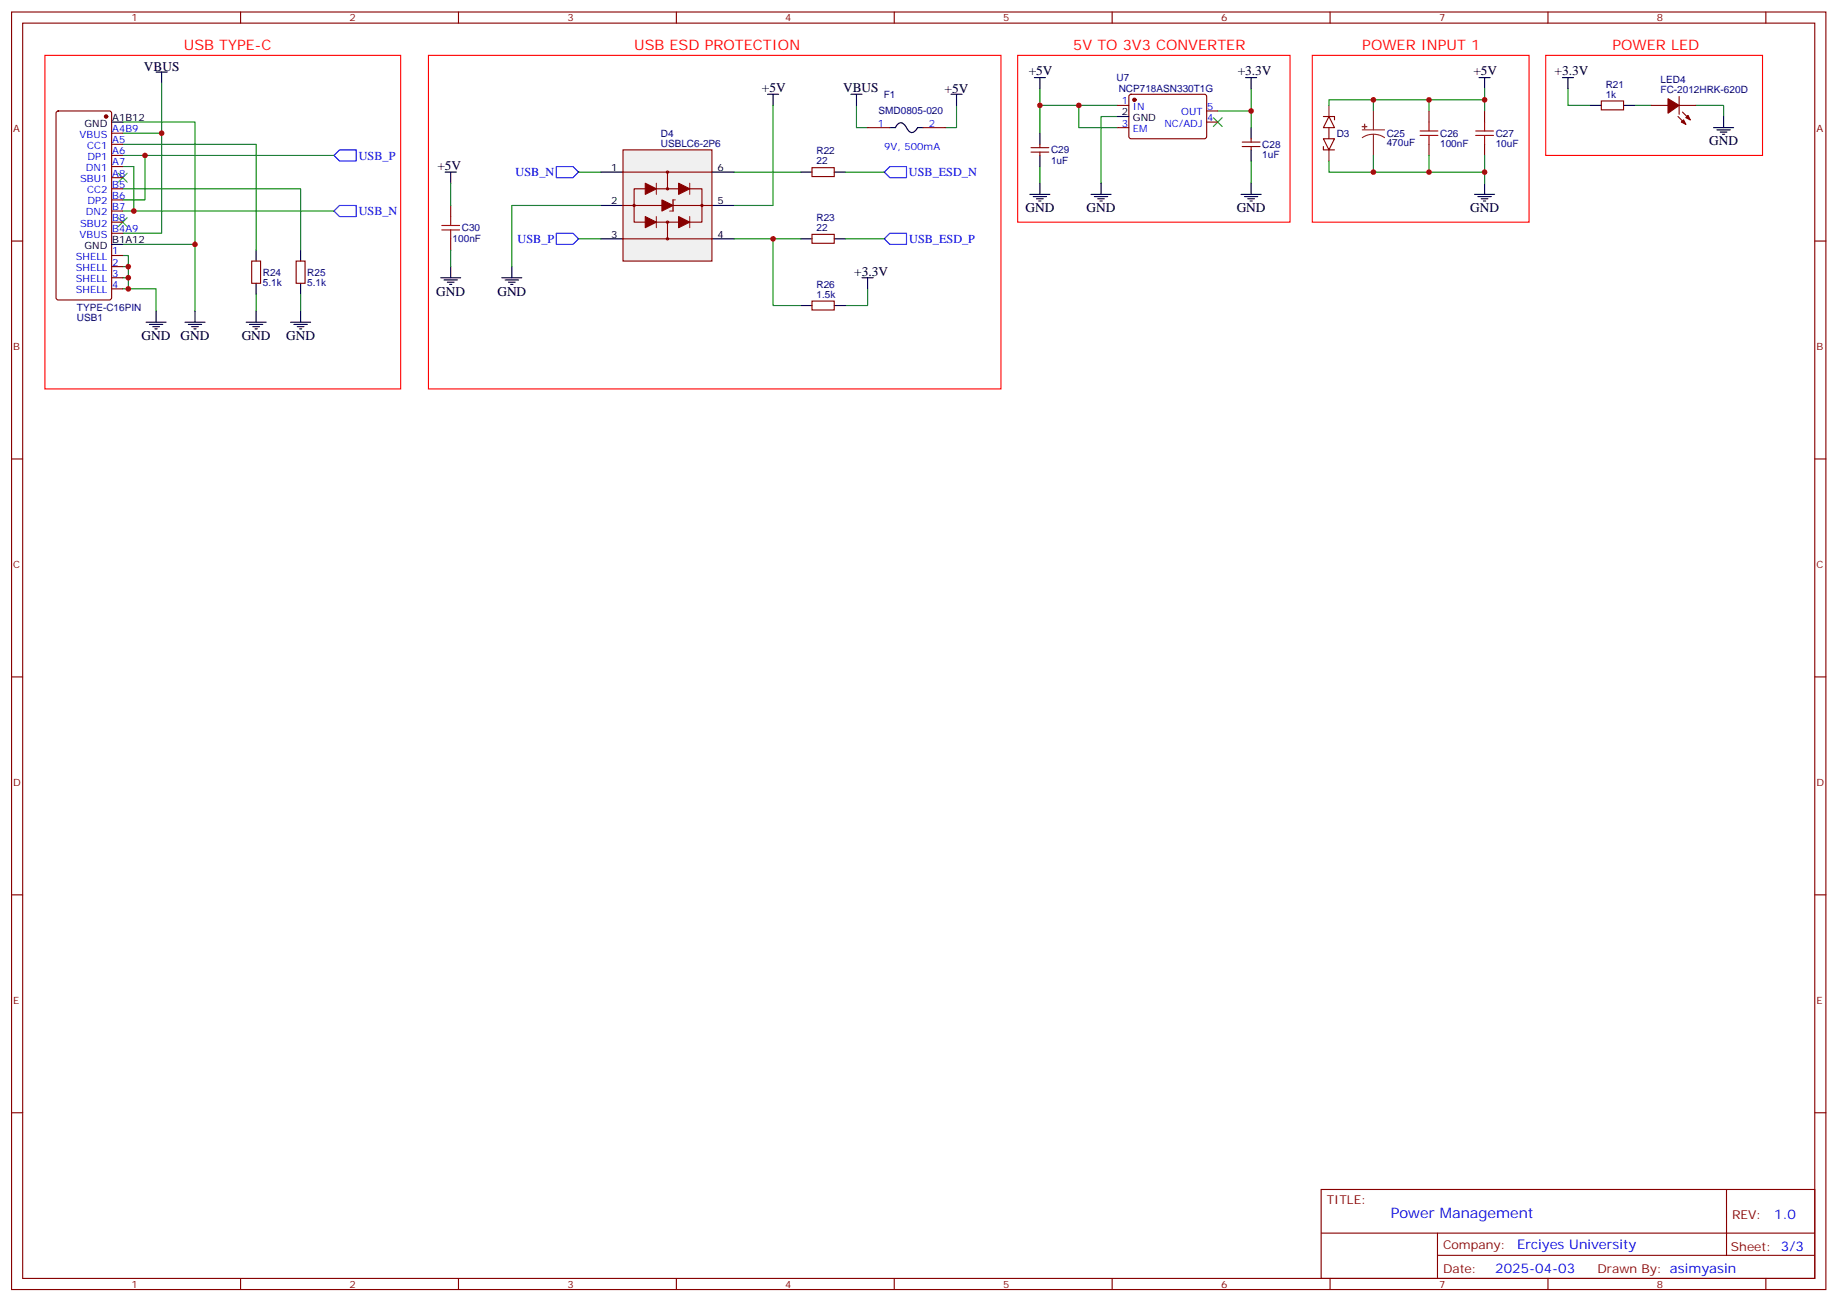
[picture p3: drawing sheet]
<svg xmlns="http://www.w3.org/2000/svg" width="583mm" height="413mm" viewBox="0 0 583 413" stroke-linecap="round" stroke-linejoin="round" font-family="sans-serif">
<g fill="none" stroke="#870000" stroke-width=".35">
<path d="M3.7 3.8h575.7v405.4h-575.7zM7.2 7.3h568.7v398.3h-568.7zM76.3 3.8v3.5M145.5 3.8v3.5M214.6 3.8v3.5M283.8 3.8v3.5M352.9 3.8v3.5M422.1 3.8v3.5M491.2 3.8v3.5M560.4 3.8v3.5M354.7 33.4h3.5M358.4 30.1l.5-.2 23.6 .1 .4 .6-.1 13-.6 .4h-23.6l-.4-.7v-12.7z"/>
<path d="M382.9 38.7h3.5M382.9 35.2h3.5M508.1 32h7.1v2.9h-7.1zM524 33.4h5.3M532.5 37l2.5 2.4M532.8 33.4h5.3M532.8 30.6v5.7M533.9 35.6l2.5 2.4M257.7 53.2h7v2.8h-7zM275.3 40.5h7.1M292.9 40.5h7.1M327.2 48.3h5.6"/>
<path d="M327.2 46.8h5.6M330 45.8v1M330 48.3v1M354.7 40.5h3.5M394.2 46.5h5.6M394.2 45.1h5.6M397 44v1.1M397 46.5v1.1M3.7 76.5h3.5M143 65.2v3.5M143 75.8v3.5M257.7 74.4h7v2.8h-7z"/>
<path d="M575.9 76.5h3.5M79.9 82.8h2.8v7.1h-2.8zM94 82.8h2.8v7.1h-2.8zM257.7 95.5h7v2.9h-7zM3.7 145.6h3.5M575.9 145.6h3.5M3.7 214.8h3.5M575.9 214.8h3.5M3.7 283.9h3.5M575.9 283.9h3.5M3.7 353.1h3.5M575.9 353.1h3.5"/>
<path d="M419.2 377.4h156.7v28.2h-156.7zM547.9 377.4v20.9M419.3 391.2h156.4M456.2 398.3h119.5M456.2 391.2v14.2M76.3 405.6v3.6M145.5 405.6v3.6M214.6 405.6v3.6M283.8 405.6v3.6M352.9 405.6v3.6M422.1 405.6v3.6M491.2 405.6v3.6"/>
<path d="M560.4 405.6v3.6"/>
</g>
<g fill="none" stroke="#000" stroke-width=".35">
<path d="M49.5 22.9h3.6M51.3 22.9v3.5M243.6 29.9h3.5M245.3 29.9v3.5M270 29.9h3.5M271.8 29.9v3.5M301.8 29.9h3.5M303.5 29.9v3.5M328.2 24.6h3.6M330 24.6v3.6M354.7 37h3.5M395.3 24.6h3.5"/>
<path d="M397 24.6v3.6M495.8 24.6h3.5M497.6 24.6v3.6M504.6 33.4h3.5M515.2 33.4h3.5M546.9 37v3.5M141.3 54.6h3.5M143 54.6v3.5M254.1 54.6h3.6M264.7 54.6h3.6M282.4 40.5h1.7l.6-.9a1.66 1.66 0 0 1 1.7-.5 1.66 1.66 0 0 1 1.2 1.3 2.13 2.13 0 0 0 2.3 1.6l1.3-1.5h1.7M330 42.3v3.5"/>
<path d="M330 49.3v3.5M330 58.1v3.6M349.4 58.1v3.6M397 40.5v3.5M397 47.6v3.5M397 58.1v3.6M543.8 40.5h6.3M544.8 41.2h4.3M545.9 41.9h2.1M546.6 42.6h.7M81.3 79.3v3.5M95.4 79.3v3.5"/>
<path d="M254.1 75.8h3.6M264.7 75.8h3.6M326.8 61.7h6.4M327.9 62.4h4.2M328.9 63.1h2.1M329.6 63.8h.7M346.2 61.7h6.4M347.3 62.4h4.2M348.3 63.1h2.1M349 63.8h.7M393.8 61.7h6.4M394.9 62.4h4.2"/>
<path d="M396 63.1h2.1M396.7 63.8h.7M49.5 98.7v3.5M61.9 98.7v3.5M81.3 89.9v3.5M81.3 98.7v3.5M95.4 89.9v3.5M95.4 98.7v3.5M139.8 88.1h6.4M140.9 88.8h4.2M142 89.5h2.1M142.7 90.2h.7"/>
<path d="M143 84.6v3.5M159.2 88.1h6.4M160.3 88.8h4.2M161.4 89.5h2.1M162.1 90.2h.7M162.4 84.6v3.5M254.1 96.9h3.6M264.7 96.9h3.6M273.5 88.1h3.6M275.3 88.1v3.6M46.4 102.2h6.3M47.4 102.9h4.2"/>
<path d="M48.5 103.6h2.1M49.2 104.4h.7M58.7 102.2h6.4M59.8 102.9h4.2M60.8 103.6h2.1M61.5 104.4h.7M78.1 102.2h6.4M79.2 102.9h4.2M80.2 103.6h2.1M80.9 104.4h.7M92.2 102.2h6.4M93.3 102.9h4.2"/>
<path d="M94.3 103.6h2.1M95 104.4h.7"/>
</g>
<path d="M140.2 71.5h5.6M140.2 73h5.6M143 68.7v2.8M143 73v2.8" fill="none" stroke="#a10000" stroke-width=".35"/>
<g fill="none" stroke="#008700" stroke-width=".35">
<path d="M38.9 38.7h23v38.8M51.3 26.4v15.9M245.3 33.4v31.8h-12.3M271.8 33.4v7.1h3.5M303.5 33.4v7.1h-3.5M330 28.2v5.2h12.3M330 33.4v8.9M354.7 37h-5.3v21.1M354.7 33.4h-12.4v7.1h12.4M386.4 35.2h10.6v5.3M397 28.2v7M497.6 28.2v5.2h7"/>
<path d="M518.7 33.4h5.3M538.1 33.4h8.8v3.6M38.9 52.8h3.6v14.2h-3.6M38.9 49.3h7.1v14.1h-7.1M38.9 59.9h56.5v19.4M38.9 45.8h42.4v33.5M38.9 42.3h12.4v31.7h-12.4M46 49.3h60M143 58.1v7.1M183.6 54.6h7M233 54.6h21.1M268.3 54.6h12.3"/>
<path d="M330 52.8v5.3M397 51.1v7M38.9 77.5h23v21.2M42.5 67h63.5M143 79.3v5.3M183.6 75.8h7M190.6 65.2h-28.2v19.4M233 75.8h21.1M245.3 75.8v21.1h8.8M268.3 75.8h12.3M38.9 81.1h1.8v3.5h-1.8M40.7 91.7h8.8v7"/>
<path d="M40.7 88.1v3.6h-1.8M40.7 84.6v3.5h-1.8M81.3 93.4v5.3M95.4 93.4v5.3M275.3 91.7v5.2h-7"/>
</g>
<path d="M107.7 47.6h5.3v3.5h-5.3l-1.7-1.8zM176.5 52.8h5.3l1.8 1.8-1.8 1.8h-5.3zM282.4 52.8h5.3v3.6h-5.3l-1.8-1.8zM107.7 65.2h5.3v3.5h-5.3l-1.7-1.7zM176.5 74h5.3l1.8 1.8-1.8 1.7h-5.3zM282.4 74h5.3v3.5h-5.3l-1.8-1.7z" fill="none" stroke="#00f" stroke-width=".35"/>
<path d="M14.3 17.6h112.8v105.8h-112.8zM136 17.6h181.6v105.8h-181.6zM322.9 17.6h86.5v52.9h-86.5zM490.5 17.6h68.8v31.7h-68.8z" fill="none" stroke="#f00" stroke-width=".35"/>
<g fill="#870000" stroke="#870000" stroke-width=".35">
<path d="M535 37.3l.7-.7 .7 1.4z"/>
<path d="M533.5 38.7l.7-.7 .8 1.4z"/>
<path d="M529.3 31.3l3.5 2.1-3.5 2.5z"/>
<circle cx="360" cy="31.7" r=".53"/>
</g>
<path d="M385 37.3l2.8 2.8M387.8 37.3l-2.8 2.8M37.5 55l2.9 2.8M40.4 55l-2.9 2.8M37.5 69.1l2.9 2.8M40.4 69.1l-2.9 2.8" fill="none" stroke="#3c3" stroke-width=".35"/>
<path d="M197.7 47.6h28.2v35.2h-28.2z" fill="#f0f0f0" stroke="#870000" stroke-width=".35"/>
<path d="M190.6 54.6h7.1M225.9 54.6h7.1M190.6 65.2h7.1M190.6 75.8h7.1M225.9 65.2h7.1M225.9 75.8h7.1" fill="none" stroke="#000" stroke-width=".35"/>
<g fill="none" stroke="#870000" stroke-width=".35">
<path d="M197.7 54.6h28.2M204.8 59.9h-3.6v10.6h3.6M208.3 59.9h7M211.8 54.6v5.3M218.9 59.9h3.8v10.6h-4.2M197.7 75.8h28.2M197.7 65.2h28.2M208.3 70.5h7M211.8 70.5v5.3"/>
<circle cx="211.8" cy="54.6" r=".35"/>
<circle cx="211.8" cy="75.8" r=".35"/>
</g>
<path d="M208.3 58.1v3.6M218.9 58.1v3.6M208.3 68.7v3.5M214.3 63.4h-.7v3.6h-1.1M218.9 68.7v3.5" fill="none" stroke="#8c2424" stroke-width=".35"/>
<g fill="#870000" stroke="#870000" stroke-width=".35">
<path d="M204.8 58.1l3.5 1.8-3.5 1.8z"/>
<path d="M215.3 58.1l3.6 1.8-3.6 1.8z"/>
<path d="M204.8 68.7l3.5 1.8-3.5 1.7z"/>
<path d="M215.3 68.7l3.6 1.8-3.6 1.7z"/>
<path d="M210 63.4l3.6 1.8-3.6 1.8z"/>
</g>
<circle cx="211.8" cy="59.9" r=".18" fill="#870000"/>
<g fill="none" stroke="#870000" stroke-width=".35">
<path d="M18 35.4l.5-.2h16.2l.7 .4v58.9l-.4 .6-16.5 .1-.7-.5v-58.8zM419.9 37h3.6v1M421.7 37l1.8 3.5h-3.6zM453.5 35.2v3.5M471.1 35.2v3.5M35.4 42.3h3.5M35.4 45.8h3.5M35.4 49.3h3.5M35.4 52.8h3.5M35.4 56.4h3.5M35.4 59.9h3.5M419.9 44h3.6l-1.8 3.6z"/>
<path d="M419.9 46.5v1.1h3.6M421.7 40.5v3.5M453.5 45.8v3.5M471.1 45.8v3.5M35.4 63.4h3.5M35.4 67h3.5M35.4 70.5h3.5M35.4 74h3.5M35.4 81.1h3.5M35.4 84.6h3.5M35.4 88.1h3.5M35.4 91.7h3.5"/>
<circle cx="211.8" cy="59.9" r=".35"/>
<circle cx="201.2" cy="65.2" r=".35"/>
<circle cx="211.8" cy="70.5" r=".35"/>
<circle cx="222.7" cy="65.2" r=".35"/>
</g>
<circle cx="33.7" cy="37" r=".53" fill="#870000" stroke="#870000" stroke-width=".35"/>
<path d="M35.4 38.7h3.5M469.3 24.6h3.6M471.1 24.6v3.6M471.1 58.1v3.6M35.4 77.5h3.5M467.9 61.7h6.4M469 62.4h4.2M470 63.1h2.2M470.7 63.8h.8" fill="none" stroke="#000" stroke-width=".35"/>
<path d="M421.7 33.4v3.6M435.8 35.2v6M421.7 47.6v3.5M432.3 41.2h7M435.8 42.6l1.9 .3 1.6 .8M435.8 42.6l-1.8 .3-1.7 .8M435.8 42.6v6.7" fill="none" stroke="#8c2424" stroke-width=".35"/>
<path d="M453.5 38.7v2.9M471.1 38.7v2.9M450.6 41.6h5.7M450.6 43h5.7M453.5 43v2.8M468.3 41.6h5.6M468.3 43h5.6M471.1 43v2.8" fill="none" stroke="#a10000" stroke-width=".35"/>
<g fill="#8c2424" stroke="#8c2424" stroke-width=".35">
<path d="M432.3 40.1l1.4 .1z"/>
<path d="M433 39.4v1.5z"/>
</g>
<path d="M421.7 33.4v-1.7h14.1v3.5M435.8 31.7h17.7v3.5M453.5 31.7h17.6v3.5M471.1 28.2v3.5M435.8 49.3v5.3h-14.1v-3.5M453.5 49.3v5.3h-17.7M471.1 49.3v5.3h-17.6M471.1 54.6v3.5" fill="none" stroke="#008700" stroke-width=".35"/>
<path d="M416.4 17.6h68.8v52.9h-68.8z" fill="none" stroke="#f00" stroke-width=".35"/>
<g fill="#c00">
<circle cx="397" cy="35.2" r=".88"/>
<circle cx="330" cy="33.4" r=".88"/>
<circle cx="342.3" cy="33.4" r=".88"/>
<circle cx="245.3" cy="75.8" r=".88"/>
<circle cx="61.9" cy="77.5" r=".88"/>
<circle cx="42.5" cy="67" r=".88"/>
<circle cx="46" cy="49.3" r=".88"/>
<circle cx="51.3" cy="42.3" r=".88"/>
<circle cx="40.7" cy="91.7" r=".88"/>
<circle cx="40.7" cy="84.6" r=".88"/>
<circle cx="40.7" cy="88.1" r=".88"/>
<circle cx="435.8" cy="31.7" r=".88"/>
<circle cx="453.5" cy="31.7" r=".88"/>
<circle cx="435.8" cy="54.6" r=".88"/>
<circle cx="453.5" cy="54.6" r=".88"/>
<circle cx="471.1" cy="54.6" r=".88"/>
<circle cx="471.1" cy="31.7" r=".88"/>
</g>
<g font-size="4.6" fill="#f00">
<text x="58.3" y="15.8">USB TYPE-C</text>
<text x="201.2" y="15.8">USB ESD PROTECTION</text>
<text x="340.6" y="15.8">5V TO 3V3 CONVERTER</text>
<text x="432.3" y="15.8">POWER INPUT 1</text>
<text x="511.7" y="15.8">POWER LED</text>
</g>
<g font-size="4.6" fill="#00f">
<text x="441.3" y="386.4">Pow</text>
<text x="450.6" y="386.4">er Management</text>
</g>
<g font-size="4.2">
<text x="45.6" y="22.5">VBUS</text>
<text x="326.5" y="23.9">+5V</text>
<text x="392.8" y="23.9">+3.3V</text>
<text x="467.6" y="23.9">+5V</text>
<text x="493.3" y="23.9">+3.3V</text>
<text x="241.8" y="29.2">+5V</text>
<text x="267.5" y="29.2">VBUS</text>
<text x="299.7" y="29.6">+5V</text>
<text x="542.4" y="46.1">GND</text>
<text x="138.8" y="53.9">+5V</text>
<text x="325.4" y="67.3">GND</text>
<text x="344.8" y="67.3">GND</text>
<text x="392.4" y="67.3">GND</text>
<text x="466.5" y="67.3">GND</text>
<text x="271.1" y="87.4">+3.3V</text>
<text x="138.4" y="93.8">GND</text>
<text x="157.8" y="93.8">GND</text>
<text x="44.9" y="107.9">GND</text>
<text x="57.3" y="107.9">GND</text>
<text x="76.7" y="107.9">GND</text>
<text x="90.8" y="107.9">GND</text>
</g>
<g font-size="4.2" fill="#00f">
<text x="563" y="386.7">1.0</text>
<text x="481.4" y="396.2">Erciyes University</text>
<text x="474.5" y="404">2025-04-03</text>
</g>
<g font-size="3.9" fill="#00f">
<text x="113.9" y="50.7">USB_P</text>
<text x="163.6" y="55.8">USB_N</text>
<text x="288.4" y="55.8">USB_ESD_N</text>
<text x="113.8" y="68.3">USB_N</text>
<text x="164.3" y="77">USB_P</text>
<text x="288.5" y="77">USB_ESD_P</text>
</g>
<g font-size="3.9" fill="#800">
<text x="421" y="382">TITLE:</text>
<text x="549.6" y="386.7">REV:</text>
<text x="457.9" y="396.2">Company:</text>
<text x="549.3" y="396.8">Sheet: 3/3</text>
<text x="457.9" y="403.9">Date:</text>
<text x="506.9" y="403.9">Draw</text>
<text x="517.1" y="403.9">n By: asimyasin</text>
</g>
<g font-size="3.2" fill="#800">
<text x="41.8" y="6.8">1</text>
<text x="110.9" y="6.8">2</text>
<text x="180.1" y="6.8">3</text>
<text x="249.2" y="6.8">4</text>
<text x="318.3" y="6.8">5</text>
<text x="387.5" y="6.8">6</text>
<text x="456.6" y="6.8">7</text>
<text x="525.8" y="6.8">8</text>
<text x="4.2" y="41.9">A</text>
<text x="576.4" y="41.9">A</text>
<text x="4.2" y="111.1">B</text>
<text x="576.4" y="111.1">B</text>
<text x="4.2" y="180.2">C</text>
<text x="576.4" y="180.2">C</text>
<text x="4.2" y="249.3">D</text>
<text x="576.4" y="249.3">D</text>
<text x="4.2" y="318.5">E</text>
<text x="576.4" y="318.5">E</text>
<text x="41.8" y="408.6">1</text>
<text x="110.9" y="408.6">2</text>
<text x="180.1" y="408.6">3</text>
<text x="249.2" y="408.6">4</text>
<text x="318.3" y="408.6">5</text>
<text x="387.5" y="408.6">6</text>
<text x="456.6" y="408.6">7</text>
<text x="525.8" y="408.6">8</text>
</g>
<g font-size="3.2" fill="#000080">
<text x="354.3" y="25.8">U7</text>
<text x="355" y="29.3">NCP718ASN330T1G</text>
<text x="509.5" y="28">R21</text>
<text x="527" y="29.6">FC-2012HRK-620D</text>
<text x="527" y="26.4">LED4</text>
<text x="280.4" y="31">F1</text>
<text x="509.5" y="31">1k</text>
<text x="278.8" y="36.3">SMD0805-020</text>
<text x="209.7" y="46.5">USBLC6-2P6</text>
<text x="209.7" y="43.3">D4</text>
<text x="400.5" y="46.9">C28</text>
<text x="424.2" y="43.4">D3</text>
<text x="440.1" y="46.4">470uF</text>
<text x="440.1" y="43.4">C25</text>
<text x="457" y="46.6">100nF</text>
<text x="457" y="43.4">C26</text>
<text x="474.6" y="46.6">10uF</text>
<text x="474.6" y="43.4">C27</text>
<text x="259.1" y="52.1">22</text>
<text x="259.1" y="49">R22</text>
<text x="333.5" y="51.9">1uF</text>
<text x="333.5" y="48.7">C29</text>
<text x="400.5" y="50.1">1uF</text>
<text x="259.1" y="70.1">R23</text>
<text x="143.6" y="76.9">100nF</text>
<text x="146.5" y="73.4">C30</text>
<text x="259.1" y="73.3">22</text>
<text x="83.4" y="87.5">R24</text>
<text x="97.5" y="87.5">R25</text>
<text x="83.4" y="90.7">5.1k</text>
<text x="97.5" y="90.7">5.1k</text>
<text x="259.1" y="94.5">1.5k</text>
<text x="259.1" y="91.3">R26</text>
<text x="24.4" y="98.7">TYPE-C16PIN</text>
<text x="24.4" y="101.9">USB1</text>
</g>
<g font-size="3.2" fill="#00f">
<text x="356" y="33.1">1</text>
<text x="359.5" y="34.9">IN</text>
<text x="383.1" y="34.9">5</text>
<text x="35.6" y="41.9">A4B9</text>
<text x="278.6" y="40.1">1</text>
<text x="294.7" y="40.1">2</text>
<text x="356" y="40.1">3</text>
<text x="359.5" y="41.9">EM</text>
<text x="369.5" y="40.1">NC/ADJ</text>
<text x="374.8" y="36.6">OUT</text>
<text x="383.1" y="38.4">4</text>
<text x="25.3" y="43.7">VBUS</text>
<text x="27.7" y="47.2">CC1</text>
<text x="35.6" y="45.4">A5</text>
<text x="280.6" y="47.6">9V, 500mA</text>
<text x="27.7" y="50.7">DP1</text>
<text x="35.6" y="49">A6</text>
<text x="35.6" y="52.5">A7</text>
<text x="25.4" y="57.8">SBU1</text>
<text x="27.3" y="54.3">DN1</text>
<text x="35.6" y="56">A8</text>
<text x="35.6" y="59.5">B5</text>
<text x="27.7" y="61.3">CC2</text>
<text x="27.7" y="64.8">DP2</text>
<text x="35.6" y="63.1">B6</text>
<text x="25.4" y="71.9">SBU2</text>
<text x="27.3" y="68.4">DN2</text>
<text x="35.6" y="66.6">B7</text>
<text x="35.6" y="70.1">B8</text>
<text x="25.3" y="75.4">VBUS</text>
<text x="35.6" y="73.7">B4A9</text>
<text x="24" y="82.5">SHELL</text>
<text x="35.6" y="80.7">1</text>
<text x="24" y="86">SHELL</text>
<text x="24" y="89.5">SHELL</text>
<text x="35.6" y="84.2">2</text>
<text x="35.6" y="87.8">3</text>
<text x="24" y="93.1">SHELL</text>
<text x="35.6" y="91.3">4</text>
</g>
<g font-size="3.2">
<text x="26.8" y="40.1">GND</text>
<text x="35.6" y="38.4">A1B12</text>
<text x="356" y="36.6">2</text>
<text x="359.5" y="38.4">GND</text>
<text x="193.9" y="54.3">1</text>
<text x="227.7" y="54.3">6</text>
<text x="193.9" y="64.8">2</text>
<text x="227.7" y="64.8">5</text>
<text x="35.6" y="77.2">B1A12</text>
<text x="193.9" y="75.4">3</text>
<text x="227.7" y="75.4">4</text>
<text x="26.8" y="79">GND</text>
</g>
</svg>
